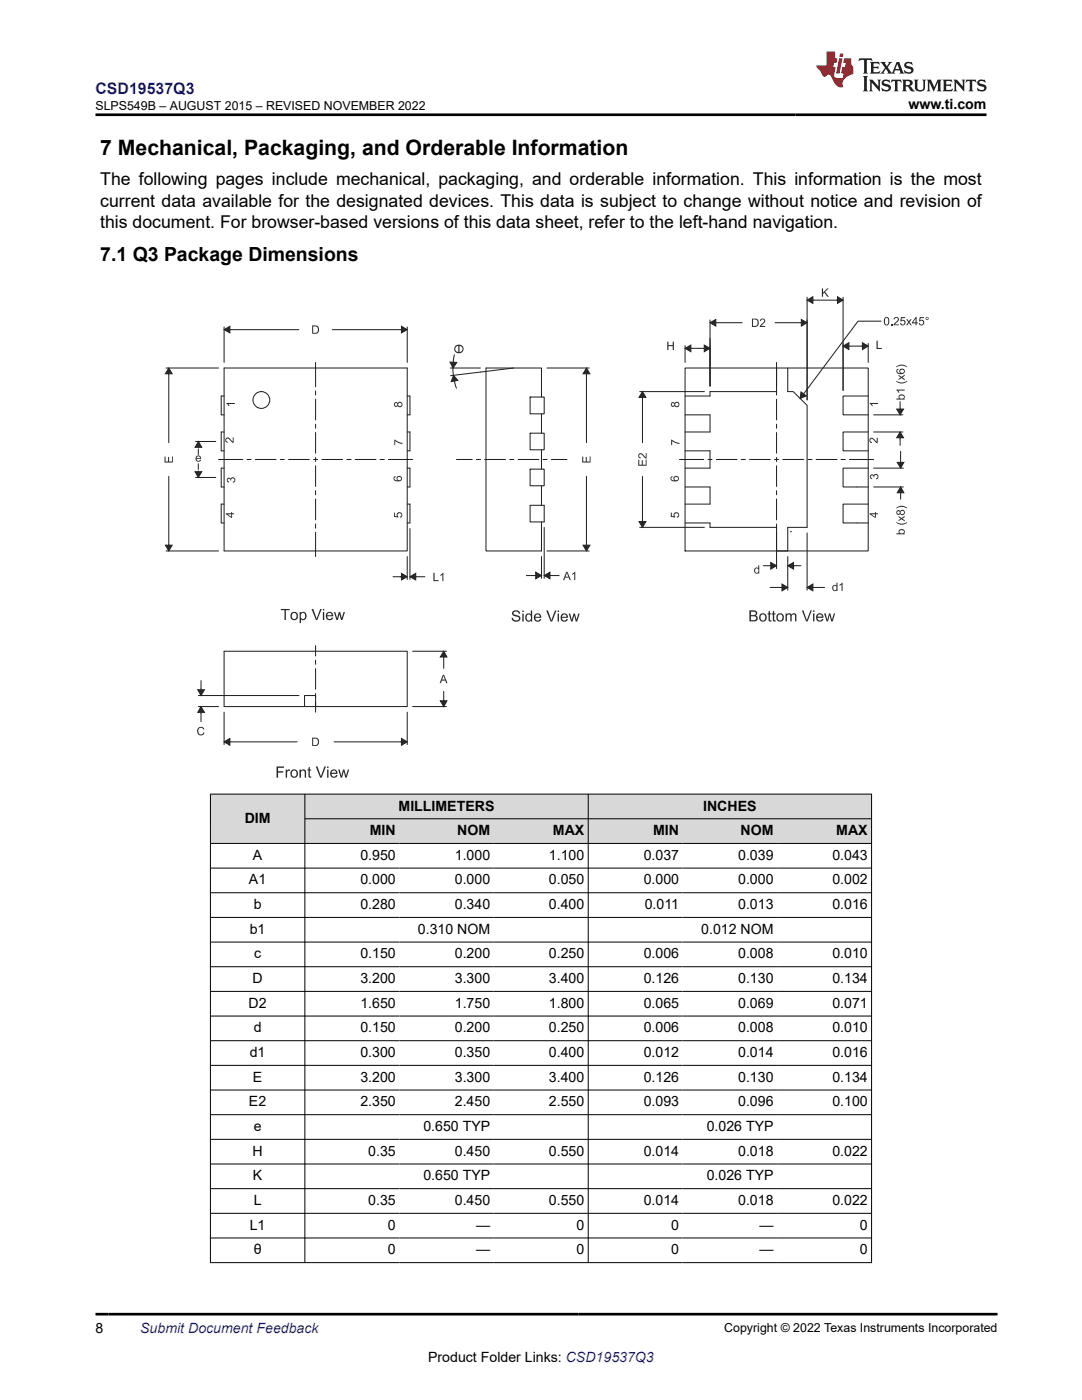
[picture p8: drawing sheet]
<svg xmlns="http://www.w3.org/2000/svg" width="216mm" height="279mm" viewBox="0 0 216 279" stroke-linecap="round" stroke-linejoin="round" font-family="sans-serif">
<g fill="none" stroke="#231f20" stroke-width=".2">
<path d="M105.8 79.2h2.8v3.4h-2.8zM108 79.2v-5.8h-11v36.6h11v-5.8M136.7 73.4h36.5v36.6h-36.5zM155 73.4v4.8h-13.3v.8h-5M157.2 73.4v4.8h1.1l2.7 2.7v24.3h-3.8v4.8h-2.2v-4.8h-13.3v-.8h-5M173.2 79h-5v3.8h5M105.8 93.6h2.8v3.3h-2.8zM105.8 86.5h2.8v3.3h-2.8zM108 82.6v3.9M108 89.8v3.8M108 96.9v3.9M136.7 97.2h5v3.4h-5"/>
<path d="M136.7 82.8h5v3.4h-5M136.7 90h5v3.4h-5M173.2 86.2h-5v3.8h5M173.2 93.4h-5v3.8h5M105.8 100.8h2.8v3.4h-2.8zM157.7 106.1h.1M173.2 100.6h-5v3.8h5"/>
</g>
<path d="M90.7 69.7a.9 .9 0 0 1 1.8 0 .9 .9 0 0 1-1.8 0zM91.1 69.1l-.2 .3-.1 .4 .2 .3 .5 .2v-1.3zM91.7 69l.1 1.3 .4-.3 .1-.5-.2-.3z" fill="#2b292a"/>
<g fill="none" stroke="#231f20" stroke-width=".2">
<path d="M44.1 79v3.8M44.7 73.4h36.6v36.6h-36.6zM81.8 79v3.8M102.5 73.4l-6.6 .9M44.1 86.2v3.8M44.1 93.4v3.8M81.8 86.2v3.8M81.8 93.4v3.8M44.1 100.6v3.8M81.8 100.6v3.8"/>
<circle cx="52.2" cy="79.8" r="1.68"/>
</g>
<g fill="#2b292a">
<path d="M173.5 80.4h1.7v.2h-1.3l.3 .4h-.2z"/>
<path d="M173.5 102.4h1.1v-.2h.2v.2h.4v.2h-.4v.8h-.2l-1.1-.8zM173.8 102.6l.8 .5v-.5z"/>
</g>
<g fill="none" stroke="#231f20" stroke-width=".2">
<path d="M44.1 79h.6M81.3 79h.5M44.1 86.2h.6M44.1 90h.6M44.1 93.4h.6M44.1 97.2h.6M44.1 82.8h.6M81.3 86.2h.5M81.3 90h.5M81.3 93.4h.5M81.3 97.2h.5M81.3 82.8h.5"/>
<path d="M44.1 100.6h.6M44.1 104.4h.6M81.3 100.6h.5M81.3 104.4h.5"/>
</g>
<g fill="#2b292a">
<path d="M45.2 80.4h1.7v.2h-1.3l.2 .4h-.2z"/>
<path d="M45.1 102.4h1v-.2h.2v.2h.4v.2h-.4v.8h-.2l-1-.8zM45.4 102.6l.7 .5v-.5z"/>
</g>
<path d="M39 88.1h4.1M39 95.3h4.1M39.6 89.7v1M39.6 92.5v1.2M44.7 130h36.6v11h-36.6zM60.8 141v-2.2h2.2v2.2" fill="none" stroke="#231f20" stroke-width=".2"/>
<path d="M39.1 91.1l.6-.2 .3 .2 .1 .5h-.9l.3 .4 .6-.2-.1 .2-.6 .1-.2-.1-.2-.3zM39.3 91.2l-.1 .2h.7l-.2-.3z" fill="#2b292a"/>
<g fill="none" stroke="#231f20" stroke-width=".2">
<path d="M63 72.3v4.9M63 78v.8M63 79.7v4.1M155 72.3v4.9M155 78v.8M155 79.7v4.1M43.6 91.7h4.8M49.3 91.7h.8M50.9 91.7h4.2M55.9 91.7h.8M57.6 91.7h4.1M62.6 91.7h.8"/>
<path d="M63 84.7v.8M63 86.3v4.1M63 91.3v.8M63 93v4.1M63 97.9v.8M63 99.6v4.2M64.2 91.7h4.2M69.2 91.7h.8M70.9 91.7h4.1M75.8 91.7h.9M77.5 91.7h4.8M91.1 91.7h3.1"/>
<path d="M95 91.7h.9M96.7 91.7h4.2M101.7 91.7h.8M103.4 91.7h4.1M108.4 91.7h.8M110 91.7h3.1M135.6 91.7h4.8M141.3 91.7h.8M142.9 91.7h4.2M147.9 91.7h.8M149.6 91.7h4.1M154.5 91.7h.9"/>
<path d="M155 84.7v.8M155 86.3v4.1M155 91.3v.8M155 93v4.1M155 97.9v.8M155 99.6v4.2M156.2 91.7h4.2M161.2 91.7h.8M162.8 91.7h4.2M167.8 91.7h.9M169.5 91.7h4.8M63 104.6v.8"/>
<path d="M63 106.2v4.9M105 114.9h1.7M108 111.1v4.3M108.6 105.2v10.2M109.9 114.9h1.7M155 104.6v.8M155 106.2v4.9"/>
</g>
<g fill="#2b292a">
<path d="M114.2 114.5l.6-.4v1.7h-.2v-1.3l-.4 .2z"/>
<path d="M113 114.1h.2l.7 1.7h-.2l-.2-.5h-.7l-.2 .5h-.3zM113.1 114.3l-.2 .8h.5z"/>
</g>
<path d="M78.4 115.1h1.7M81.3 111.1v4.5M81.8 105.5v10.1M83.1 115.1h1.7" fill="none" stroke="#231f20" stroke-width=".2"/>
<g fill="#2b292a">
<path d="M86.5 114.3h.2v1.5h.8v.2h-1z"/>
<path d="M87.9 114.7l.6-.4v1.7h-.2v-1.3l-.4 .2z"/>
</g>
<path d="M39.6 138.8h20.1M40.1 135.8v1.7M39.6 141h4M40.1 142.4v1.6" fill="none" stroke="#231f20" stroke-width=".2"/>
<path d="M39.6 145.2l.6-.2 .5 .3 .1 .2-.2 .1-.3-.3-.3-.1-.4 .5v.6l.3 .3 .4-.1 .3-.3h.2l-.3 .5-.6 .1-.4-.3-.2-.8z" fill="#2b292a"/>
<path d="M44.7 142.1v6.5M46 148.1h13.3M66.7 148.1h13.2M81.3 142.1v6.5" fill="none" stroke="#231f20" stroke-width=".2"/>
<path d="M62.3 147.2h.9l.3 .3 .1 .8-.2 .5-1.1 .1zM62.5 147.4v1.3l.7-.1 .2-.4-.1-.6-.3-.2z" fill="#2b292a"/>
<path d="M63 128.9v2M63 131.8v.8M63 133.4v4.2M63 138.4v.8M82.3 130h6.8M88.5 131.3v2.1M88.5 138v1.7M63 140.1v2M82.3 141h6.8" fill="none" stroke="#231f20" stroke-width=".2"/>
<g fill="#2b292a">
<path d="M45.4 95.5l.4-.2 .2 .3 .3-.3h.4l.3 .4-.1 .3-.4 .3-.1-.2 .4-.2-.1-.4h-.4l-.2 .4h-.1l-.2-.3-.2-.1-.2 .4 .3 .2v.2h-.2l-.2-.4z"/>
<path d="M45.2 87.3l.5 .1 .7 .7v-.8h.2v1.1l-.3-.1-.8-.8h-.2l-.2 .2 .1 .3 .3 .1-.1 .3-.3-.2-.1-.5z"/>
<path d="M78.6 102.3h.2v.7h.5l-.2-.2 .1-.3 .3-.3 .4 .1 .3 .3v.4l-.4 .3 .3-.6-.1-.2-.4-.1-.3 .3 .2 .6-.9-.2z"/>
<path d="M78.7 87.7l.9 .5 .7 .2v.2l-.8-.2-.6-.4v.8h-.2z"/>
<path d="M88.4 134.7h.2l.7 1.6h-.3l-.2-.5h-.6l-.2 .5h-.3zM88.5 134.8l-.3 .8h.6z"/>
<path d="M78.7 95.1l.2-.1 .1 .2-.3 .2v.2l.3 .2 .3 .1-.1-.2-.1-.4 .4-.3 .5 .1 .2 .3v.3l-.5 .4-.8-.1-.4-.4zM79.3 95.5a.36 .36 0 0 0 .7 0 .36 .36 0 0 0-.7 0z"/>
<path d="M78.7 80.4l.2-.1h.3a.18 .18 0 0 0 .2 .1 .18 .18 0 0 0 .2-.2l.5 .1 .2 .3v.4l-.3 .2h-.4a.17 .17 0 0 0-.2-.2 .17 .17 0 0 0-.2 .2h-.3l-.2-.2zM78.8 80.7a.26 .26 0 0 0 .5 0 .26 .26 0 0 0-.5 0zM79.5 80.7a.34 .34 0 0 0 .6 0 .34 .34 0 0 0-.6 0z"/>
</g>
<path d="M141.7 67.5v9.5" fill="none" stroke="#231f20" stroke-width=".2"/>
<g fill="#2b292a">
<path d="M102.4 121.9l.8-.1 .5 .3 .1 .4h-.3l-.2-.4-.2-.1-.4 .1-.2 .2 .1 .4 .9 .2 .3 .2v.5l-.4 .4h-.9l-.4-.4v-.3h.3l.2 .4 .6 .1 .4-.3-.2-.3-1.1-.5-.1-.4z"/>
<path d="M109 121.8h.3l.7 2 .7-2h.3l-.8 2.2h-.3z"/>
<path d="M113.5 122.5h.3l.3 1.2 .3-1.2h.3l.4 1.2 .3-1.2h.3l-.5 1.5h-.3l-.3-1.2-.4 1.2h-.2z"/>
<path d="M56 121.5h1.8v.3h-.8v1.9h-.2v-1.9h-.8z"/>
<path d="M62.2 121.5h.3l.7 2 .7-2h.3l-.9 2.2h-.3z"/>
<path d="M66.6 122.1h.3l.4 1.3 .3-1.3h.3l.3 1.3 .4-1.3h.2l-.5 1.6h-.2l-.4-1.2-.3 1.2h-.3z"/>
<path d="M55.2 153h1.5v.2h-1.2v.7h1v.3h-1v1h-.3z"/>
<path d="M57 153.6h.2v.2l.4-.3 .3 .1-.1 .3-.3-.1-.2 .2v1.2h-.3z"/>
<path d="M59.8 153.6h.2v.2l.4-.3 .6 .2 .1 1.5h-.3v-1.2l-.3-.2-.4 .1v1.3h-.3z"/>
<path d="M61.5 153.2l.3-.2v.6h.3v.2h-.3v1.1h.3v.3h-.3l-.3-.2v-1.2h-.2v-.2h.2z"/>
<path d="M63 153h.3l.7 1.9 .7-1.9h.3l-.8 2.2h-.3z"/>
<path d="M67.5 153.6h.3l.3 1.3 .4-1.3h.2l.4 1.2 .3-1.2h.3l-.5 1.6h-.3l-.3-1.3-.3 1.3h-.3z"/>
<path d="M104.2 121.8h.3v.3h-.3zM104.2 122.5h.3v1.5h-.3z"/>
<path d="M105 122.6l.7-.2 .2 .2v-.8h.3v2.2h-.3v-.2l-.3 .3-.6-.2-.2-.5zM105.3 122.7l-.2 .5v.4l.3 .2h.3l.2-.2v-.7l-.2-.2z"/>
<path d="M106.8 122.6l.7-.2 .4 .4 .1 .5h-1.2l.1 .3 .2 .2h.4l.2-.3 .3 .1-.3 .4-.6 .1-.5-.4-.1-.6zM107 122.7l-.2 .4h.9l-.2-.4z"/>
<path d="M111.3 121.8h.2v.3h-.2zM111.3 122.5h.2v1.5h-.2z"/>
<path d="M112 122.6l.4-.2h.4l.4 .3 .1 .6h-1.2l.1 .3 .2 .2h.5l.2-.3 .2 .1-.2 .4-.7 .1-.4-.3-.1-.8zM112.3 122.8l-.2 .3h1l-.3-.4z"/>
<path d="M58.2 122.3l.7-.2 .4 .3 .1 .8-.2 .4-.7 .2-.4-.3-.1-.8zM58.4 122.4l-.1 .2v.6l.2 .3h.4l.3-.4-.1-.5-.3-.3z"/>
<path d="M59.8 122.1h.2v.2l.3-.2h.4l.3 .3 .2 .4-.3 .8-.6 .2-.2-.2v.7h-.3zM60.3 122.3l-.2 .3-.1 .6 .2 .3h.4l.3-.3v-.5l-.3-.4z"/>
<path d="M64.4 121.5h.3v.3h-.3zM64.4 122.1h.3v1.6h-.3z"/>
<path d="M65.3 122.2l.7-.1 .4 .4 .1 .5h-1.2l.1 .3 .2 .2h.4l.2-.3 .3 .1-.3 .4-.6 .1-.5-.3-.1-.6zM65.5 122.3l-.2 .5h.9l-.2-.4z"/>
<path d="M58.2 153.7l.4-.2 .6 .2 .2 .5v.6l-.2 .2-.6 .2-.5-.2-.1-.9zM58.3 153.9l-.1 .3 .1 .6 .3 .2h.3l.3-.5-.1-.6-.3-.1z"/>
<path d="M65.3 153h.2v.3h-.2zM65.3 153.6h.2v1.6h-.2z"/>
<path d="M66.1 153.8l.4-.3 .7 .3 .1 .7h-1.1l.1 .3 .2 .2 .4-.1 .2-.2h.2l-.2 .4-.6 .1-.4-.2-.2-.3v-.6zM66.3 153.9l-.1 .3h.9l-.3-.4z"/>
</g>
<path d="M141.7 63.9v13.1M143 64.4h5.1M154.6 64.4h5.1M161 63.9v15.9" fill="none" stroke="#231f20" stroke-width=".2"/>
<path d="M141.7 64.4l1.1-.6v1.3z" fill="#2b292a"/>
<path d="M141.7 64.4l1.1-.6v1.3zM142.8 64.4h.2" fill="none" stroke="#231f20" stroke-width=".2"/>
<path d="M159.9 63.8l1.1 .6-1.1 .7z" fill="#2b292a"/>
<path d="M159.7 64.4h.2M159.9 63.8l1.1 .6-1.1 .7z" fill="none" stroke="#231f20" stroke-width=".2"/>
<g fill="#2b292a">
<path d="M151.8 63.7l.4-.1 .4 .2v.5l-.7 .7h.8v.2h-1.1l.1-.3 .8-.8-.1-.2-.2-.2-.3 .1-.1 .3h-.2z"/>
<path d="M150 63.6h.9l.4 .2 .1 .8-.3 .5-1.1 .1zM150.2 63.8v1.2h.8l.2-.3-.1-.7-.2-.2z"/>
</g>
<path d="M136.7 69v3.3M138 69.5h2.4M141.7 69v8" fill="none" stroke="#231f20" stroke-width=".2"/>
<g fill="#2b292a">
<path d="M133.1 68.2h.3v.7h.8v-.7h.3v1.7h-.3v-.8h-.8v.8h-.3z"/>
<path d="M136.7 69.5l1.1-.6v1.3z"/>
</g>
<path d="M136.7 69.5l1.1-.6v1.3zM137.8 69.5h.2" fill="none" stroke="#231f20" stroke-width=".2"/>
<path d="M140.5 68.9l1.2 .6-1.2 .7z" fill="#2b292a"/>
<path d="M140.4 69.5h.1M140.5 68.9l1.2 .6-1.2 .7zM168.2 68.5v9.4M169.6 69.1h2.3M173.2 68.5v3.8" fill="none" stroke="#231f20" stroke-width=".2"/>
<g fill="#2b292a">
<path d="M174.9 68h.2v1.4h.8v.3h-1z"/>
<path d="M168.2 69.1l1.2-.7v1.4z"/>
</g>
<path d="M168.2 69.1l1.2-.7v1.4zM169.4 69.1h.2" fill="none" stroke="#231f20" stroke-width=".2"/>
<path d="M172.1 68.4l1.1 .7-1.1 .7z" fill="#2b292a"/>
<path d="M171.9 69.1h.2M172.1 68.4l1.1 .7-1.1 .7zM174.3 97.2h6M174.3 93.4h6" fill="none" stroke="#231f20" stroke-width=".2"/>
<g fill="#2b292a">
<path d="M178.8 104.2l.8 .3 .9-.1 .5-.2v.1l-.5 .3-.9 .1-.6-.2z"/>
<path d="M179.3 103l.6 .4 .6-.5v.3l-.5 .3 .5 .3v.3l-.6-.5-.6 .4v-.2l.4-.3-.4-.3z"/>
<path d="M178.9 101.3l.4-.3 .8-.1 .8 .3 .1 .3-.9-.4-.7 .1-.6 .3z"/>
<path d="M179 92.3h1.4l-.7 1.1z"/>
<path d="M179.4 105.8l.4-.2 .5 .1 .3 .3-.2 .4h.1v.2h-1.6v-.2h.5l-.1-.1zM179.5 105.9v.4l.1 .1 .3 .1 .5-.2v-.2l-.3-.3z"/>
<path d="M179 101.9l.4-.1 .2 .3 .2-.3h.5l.2 .3v.4l-.4 .3-.4-.1-.1-.2-.2 .2h-.3l-.2-.2zM179 102.3a.26 .26 0 0 0 .5 0 .26 .26 0 0 0-.5 0zM179.7 102.3a.35 .35 0 0 0 .7 0 .35 .35 0 0 0-.7 0z"/>
</g>
<path d="M179 92.3h1.4l-.7 1.1zM179.7 92.1v.2" fill="none" stroke="#231f20" stroke-width=".2"/>
<path d="M179.7 97.2l.7 1.1h-1.4z" fill="#2b292a"/>
<path d="M127.7 78.2h12.9M128.2 79.5v8.8M128.2 95.1v8.8M179.7 97.2l.7 1.1h-1.4zM179.7 98.3v.2M127.7 105.2h12.9" fill="none" stroke="#231f20" stroke-width=".2"/>
<path d="M128.2 78.2l.7 1.1h-1.4z" fill="#2b292a"/>
<path d="M128.2 78.2l.7 1.1h-1.4zM128.2 79.3v.2" fill="none" stroke="#231f20" stroke-width=".2"/>
<path d="M127.5 104.1h1.4l-.7 1.1z" fill="#2b292a"/>
<path d="M127.5 104.1h1.4l-.7 1.1zM128.2 103.9v.2" fill="none" stroke="#231f20" stroke-width=".2"/>
<g fill="#2b292a">
<path d="M127.4 91.8h.2v.9h.5v-.9h.2v.9h.5v-1h.2v1.3h-1.6z"/>
<path d="M127.5 90.5l.2-.1 .5 .1 .6 .8v-.9h.2v1.1l-.3-.1-.8-.7h-.2l-.2 .2 .1 .3 .3 .1-.1 .2-.2-.1-.2-.3z"/>
</g>
<path d="M152.3 112.9h1.3M155 111.1v2.4M158.5 112.9h1.3" fill="none" stroke="#231f20" stroke-width=".2"/>
<g fill="#2b292a">
<path d="M153.8 112.3l1.2 .6-1.2 .7z"/>
<path d="M150.6 113.4l.3-.2 .4 .2v-.6h.2v1.7h-.2v-.2l-.1 .2h-.4l-.3-.2zM150.8 113.5l-.1 .7 .4 .1 .2-.2v-.5l-.2-.2z"/>
</g>
<path d="M153.6 112.9h.2M153.8 112.3l1.2 .6-1.2 .7z" fill="none" stroke="#231f20" stroke-width=".2"/>
<path d="M157.2 112.9l1.1-.6v1.3z" fill="#2b292a"/>
<path d="M161 59.3v20.5M162.4 59.9h4.5M168.2 59.3v18.6M157.2 112.9l1.1-.6v1.3zM158.3 112.9h.2" fill="none" stroke="#231f20" stroke-width=".2"/>
<g fill="#2b292a">
<path d="M164 57.6h.2v.8l.8-.8h.3l-.7 .6 .8 1h-.3l-.6-.8-.3 .2v.6h-.2z"/>
<path d="M161 59.9l1.2-.7v1.3z"/>
</g>
<path d="M161 59.9l1.2-.7v1.3zM162.2 59.9h.2" fill="none" stroke="#231f20" stroke-width=".2"/>
<path d="M167.1 59.2l1.1 .7-1.1 .6z" fill="#2b292a"/>
<path d="M166.9 59.9h.2M167.1 59.2l1.1 .7-1.1 .6zM44.7 65.2v7.1M46 65.8h13.6M66.3 65.8h13.6M81.3 65.2v7.1" fill="none" stroke="#231f20" stroke-width=".2"/>
<path d="M44.7 65.8l1.2-.7v1.3z" fill="#2b292a"/>
<path d="M44.7 65.8l1.2-.7v1.3zM45.9 65.8h.1" fill="none" stroke="#231f20" stroke-width=".2"/>
<path d="M80.1 65.1l1.2 .7-1.2 .6z" fill="#2b292a"/>
<path d="M79.9 65.8h.2M80.1 65.1l1.2 .7-1.2 .6z" fill="none" stroke="#231f20" stroke-width=".2"/>
<path d="M62.3 64.9h.7l.5 .2 .1 1-.2 .4-1.1 .1zM62.5 65.1v1.3l.7-.1 .2-.4-.1-.5-.3-.3z" fill="#2b292a"/>
<path d="M33.1 73.4h10.5M33.7 74.8v13.5M33.7 95.1v13.5M33.1 110h10.5" fill="none" stroke="#231f20" stroke-width=".2"/>
<path d="M33.7 73.4l.7 1.2h-1.4z" fill="#2b292a"/>
<path d="M33.7 73.4l.7 1.2h-1.4zM33.7 74.6v.2" fill="none" stroke="#231f20" stroke-width=".2"/>
<path d="M33 108.8h1.4l-.7 1.2z" fill="#2b292a"/>
<path d="M33 108.8h1.4l-.7 1.2zM33.7 108.6v.2" fill="none" stroke="#231f20" stroke-width=".2"/>
<g fill="#2b292a">
<path d="M32.8 91.1h.2v1h.5v-.9h.2v.9h.6v-1h.2v1.2h-1.7z"/>
<path d="M39.6 88.1l.6 1.2h-1.3z"/>
</g>
<path d="M39.6 88.1l.6 1.2h-1.3zM39.6 89.3v.1" fill="none" stroke="#231f20" stroke-width=".2"/>
<path d="M38.9 94.1h1.3l-.6 1.2z" fill="#2b292a"/>
<path d="M38.9 94.1h1.3l-.6 1.2zM39.6 94v.1" fill="none" stroke="#231f20" stroke-width=".2"/>
<path d="M80.1 114.4l1.2 .7-1.2 .6z" fill="#2b292a"/>
<path d="M79.9 115.1h.2M80.1 114.4l1.2 .7-1.2 .6z" fill="none" stroke="#231f20" stroke-width=".2"/>
<path d="M81.8 115.1l1.2-.7v1.3z" fill="#2b292a"/>
<path d="M109.1 73.4h8.5M117 74.8v13.5M117 95.1v13.5M81.8 115.1l1.2-.7v1.3zM83 115.1h.1M109.1 110h8.5" fill="none" stroke="#231f20" stroke-width=".2"/>
<path d="M117 73.4l.7 1.2h-1.4z" fill="#2b292a"/>
<path d="M117 73.4l.7 1.2h-1.4zM117 74.6v.2" fill="none" stroke="#231f20" stroke-width=".2"/>
<path d="M116.3 108.8h1.4l-.7 1.2z" fill="#2b292a"/>
<path d="M116.3 108.8h1.4l-.7 1.2zM117 108.6v.2" fill="none" stroke="#231f20" stroke-width=".2"/>
<path d="M116.2 91.1h.2v1h.5v-.9h.2v.9h.6v-1h.1v1.2h-1.6z" fill="#2b292a"/>
<path d="M89.9 73.4h6M90.4 73.4l.1 1.5M90.7 70.8l-.3 1.3M90.7 76.2l.4 1.3M95.9 74.3l-6 .7" fill="none" stroke="#231f20" stroke-width=".2"/>
<path d="M89.8 72.3h1.3l-.7 1.1z" fill="#2b292a"/>
<path d="M89.8 72.3h1.3l-.7 1.1zM90.5 72.1v.2" fill="none" stroke="#231f20" stroke-width=".2"/>
<path d="M90.5 74.9l.9 1-1.4 .3z" fill="#2b292a"/>
<path d="M90.5 74.9l.9 1-1.4 .3zM90.7 76v.2" fill="none" stroke="#231f20" stroke-width=".2"/>
<path d="M106.9 114.2l1.1 .7-1.1 .6z" fill="#2b292a"/>
<path d="M106.7 114.9h.2M106.9 114.2l1.1 .7-1.1 .6z" fill="none" stroke="#231f20" stroke-width=".2"/>
<path d="M108.6 114.9l1.1-.7v1.3z" fill="#2b292a"/>
<path d="M108.6 114.9l1.1-.7v1.3zM109.7 114.9h.2" fill="none" stroke="#231f20" stroke-width=".2"/>
<path d="M40.1 141l.7 1.2h-1.3z" fill="#2b292a"/>
<path d="M40.1 141l.7 1.2h-1.3zM40.1 142.2v.2" fill="none" stroke="#231f20" stroke-width=".2"/>
<path d="M39.5 137.7h1.3l-.7 1.1z" fill="#2b292a"/>
<path d="M39.5 137.7h1.3l-.7 1.1zM40.1 137.5v.2" fill="none" stroke="#231f20" stroke-width=".2"/>
<path d="M88.5 130l.7 1.1h-1.3z" fill="#2b292a"/>
<path d="M88.5 130l.7 1.1h-1.3zM88.5 131.1v.2" fill="none" stroke="#231f20" stroke-width=".2"/>
<path d="M87.9 139.9h1.3l-.7 1.1z" fill="#2b292a"/>
<path d="M87.9 139.9h1.3l-.7 1.1zM88.5 139.7v.2" fill="none" stroke="#231f20" stroke-width=".2"/>
<path d="M80.1 147.4l1.2 .7-1.2 .6z" fill="#2b292a"/>
<path d="M79.9 148.1h.2M80.1 147.4l1.2 .7-1.2 .6z" fill="none" stroke="#231f20" stroke-width=".2"/>
<path d="M44.7 148.1l1.2-.7v1.3z" fill="#2b292a"/>
<path d="M179.7 90.1v2M179.7 98.5v1.1M44.7 148.1l1.2-.7v1.3zM45.9 148.1h.1" fill="none" stroke="#231f20" stroke-width=".2"/>
<g fill="#2b292a">
<path d="M133.9 102.3h.2v.7h.4v-.5l.3-.3 .4 .1 .3 .3v.4l-.4 .3-.1-.2 .4-.3-.2-.3-.3-.1-.3 .4 .1 .5-.8-.2z"/>
<path d="M133.9 87.7l1.1 .6 .6 .1v.2l-.7-.1-.8-.5v.8h-.2z"/>
<path d="M173.7 94.8l.4-.2 .3 .3 .2-.3h.4l.2 .2 .1 .5-.5 .4v-.2l.3-.2-.1-.5h-.4l-.1 .5-.5-.5-.3 .3 .1 .2 .3 .1-.2 .2-.3-.4z"/>
<path d="M173.6 87.5l.2-.1 .5 .1 .6 .7v-.8h.2v1.1l-1.1-.9-.4 .2 .1 .3 .3 .1v.2h-.3l-.2-.4z"/>
<path d="M133.9 95.1l.3-.1v.2l-.2 .2 .2 .4 .4 .1-.2-.5 .4-.4 .6 .2v.5l-.4 .4-.8-.1-.4-.4zM134.6 95.5a.35 .35 0 0 0 .7 0 .35 .35 0 0 0-.7 0z"/>
<path d="M134.1 80.3h.3l.2 .2 .2-.2 .4-.1 .3 .3v.4l-.3 .4-.4-.1-.2-.2-.1 .2h-.3l-.3-.4zM134 80.7a.3 .3 0 0 0 .6 0 .3 .3 0 0 0-.6 0zM134.7 80.7a.35 .35 0 0 0 .7 0 .35 .35 0 0 0-.7 0z"/>
</g>
<path d="M157.2 111.1v6.7M161 106.4v11.4" fill="none" stroke="#231f20" stroke-width=".2"/>
<g fill="#2b292a">
<path d="M167.5 116.7l.6-.4v1.6h-.2v-1.2l-.3 .2z"/>
<path d="M161 117.2l1.2-.6v1.3z"/>
<path d="M166.2 116.9l.5-.2 .2 .2v-.6h.2v1.6h-.2v-.1l-.4 .2-.3-.2-.1-.3zM166.4 116.9l-.1 .3v.4l.4 .2 .2-.2v-.4l-.2-.3z"/>
</g>
<path d="M161 117.2l1.2-.6v1.3zM162.2 117.2h.2" fill="none" stroke="#231f20" stroke-width=".2"/>
<path d="M156 116.6l1.2 .6-1.2 .7z" fill="#2b292a"/>
<path d="M155.8 117.2h.2M156 116.6l1.2 .6-1.2 .7z" fill="none" stroke="#231f20" stroke-width=".2"/>
<path d="M159.8 78.2l1.1 .8-1.2 .5z" fill="#2b292a"/>
<path d="M159.8 78.2l1.1 .8-1.2 .5zM175.8 64.1h-4.6l-10.9 14.5" fill="none" stroke="#231f20" stroke-width=".2"/>
<g fill="#2b292a">
<path d="M177.8 64.7h.2v.2h-.2z"/>
<path d="M178.5 63.4l.5-.1 .3 .2v.6l-.7 .6h.8v.2h-1.1l.2-.4 .7-.7-.3-.4-.2 .1-.2 .3-.2-.1z"/>
<path d="M179.8 63.3h.8v.2h-.7v.4l.4-.1 .3 .3 .1 .4-.3 .4h-.6l-.2-.3v-.1h.2l.1 .2 .4 .1 .2-.4-.1-.3-.2-.1-.6 .1z"/>
<path d="M180.8 63.7h.3l.2 .4 .3-.4h.3l-.4 .6 .4 .6h-.2l-.3-.5-.3 .5h-.3l.4-.6z"/>
<path d="M183.5 63.3h.8v.2h-.6l-.1 .4 .4-.1 .4 .4v.4l-.4 .3h-.5l-.2-.3 .2-.1 .2 .3h.3l.2-.3-.2-.5-.6 .1z"/>
<path d="M176.6 63.4l.5-.1 .3 .5v.8l-.3 .3h-.4l-.3-.4v-.8zM176.8 63.5l-.2 .2v.8l.2 .3h.2l.2-.4v-.6l-.2-.3z"/>
<path d="M182.7 63.3h.2v1h.2v.2h-.2v.4h-.2v-.4h-.7v-.2zM182.7 63.6l-.5 .7h.5z"/>
<path d="M184.7 63.6a.33 .33 0 0 1 .6 0 .33 .33 0 0 1-.6 0zM184.8 63.6a.2 .2 0 0 0 .4 0 .2 .2 0 0 0-.4 0z"/>
</g>
<path d="M153.7 117.2h2.1M162.4 117.2h2.1" fill="none" stroke="#231f20" stroke-width=".2"/>
<g fill="#2b292a">
<path d="M153.4 122l.2-.1v.5h.3v.2h-.3v1.1l.3 .1v.2h-.3l-.2-.1v-1.3h-.2v-.2h.2z"/>
<path d="M154.2 122l.3-.1v.5h.2v.2h-.2v1.1l.2 .1v.2h-.3l-.2-.2v-1.2h-.2v-.2h.2z"/>
<path d="M156.7 122.4h.3v.3l.4-.3 .4 .1 .1 .2 .4-.3h.4l.2 .4v1.2h-.3v-1.1l-.2-.3-.4 .2v1.2h-.3v-1.1l-.2-.3-.4 .2-.1 1.2h-.3z"/>
<path d="M160 121.8h.3l.7 2 .7-2h.3l-.9 2.2h-.3z"/>
<path d="M164.4 122.4h.3l.4 1.3 .3-1.3h.3l.3 1.3 .4-1.3h.2l-.4 1.6h-.3l-.3-1.2-.4 1.2h-.3z"/>
<path d="M149.5 121.8h1l.5 .3 .1 .4-.3 .4 .3 .2 .1 .3-.3 .5-1.4 .1zM149.8 122.1v.7l.8-.1 .2-.1-.1-.5zM149.8 123v.8l.8-.1a.39 .39 0 0 0 .3-.5 .39 .39 0 0 0-.6-.2z"/>
<path d="M151.8 122.5l.6-.1 .5 .3 .1 .7-.3 .5-.7 .1-.4-.3-.1-.8zM151.9 122.7l-.1 .3v.6l.3 .2h.3l.3-.3-.1-.6-.2-.3z"/>
<path d="M155.2 122.6l.6-.2 .5 .3 .1 .8-.2 .4-.6 .2-.5-.3-.2-.8zM155.3 122.8l-.1 .3 .1 .5 .3 .2h.3l.2-.4v-.5l-.3-.3z"/>
<path d="M162.2 121.8h.3v.3h-.3zM162.2 122.4h.3v1.6h-.3z"/>
<path d="M163.1 122.5l.6-.1 .5 .3 .1 .6h-1.2l.1 .4 .3 .1h.4l.1-.3h.3l-.2 .4-.7 .1-.5-.3-.1-.7zM163.3 122.7l-.2 .4h.9l-.2-.4z"/>
</g>
<path d="M174.3 86.2h5.8M174.3 82.8h5.8M179.6 80.2v1.3M179.6 87.6v1.3" fill="none" stroke="#231f20" stroke-width=".2"/>
<path d="M179.6 86.2l.7 1.2h-1.4z" fill="#2b292a"/>
<path d="M179.6 86.2l.7 1.2h-1.4zM179.6 87.4v.2" fill="none" stroke="#231f20" stroke-width=".2"/>
<path d="M178.9 81.6h1.4l-.7 1.2z" fill="#2b292a"/>
<path d="M178.9 81.6h1.4l-.7 1.2zM179.6 81.5v.1" fill="none" stroke="#231f20" stroke-width=".2"/>
<g fill="#2b292a">
<path d="M178.9 77.7h1.6v.2h-1.3l.3 .4-.2 .1z"/>
<path d="M178.8 76l.8 .3h.8l.6-.3v.2l-.8 .3h-.6l-.6-.2z"/>
<path d="M179.3 74.8l.6 .4 .6-.4v.2l-.5 .3 .5 .3v.3l-.6-.5-.6 .5v-.3l.4-.3-.4-.3z"/>
<path d="M178.9 73.1l.6-.3h.6l.8 .2 .1 .3-.9-.3h-.7l-.6 .3z"/>
<path d="M179.5 78.8l.3-.1 .5 .1 .3 .3-.2 .4 .1 .2h-1.6v-.2h.5l-.1-.4zM179.5 79v.4l.2 .1 .7-.1v-.2l-.3-.3z"/>
<path d="M179 73.7l.3-.1-.3 .6 .2 .2 .5 .1-.3-.3 .1-.4 .3-.2h.5l.2 .3v.4l-.4 .3h-.9l-.3-.4zM179.6 74.1a.36 .36 0 0 0 .7 0 .36 .36 0 0 0-.7 0z"/>
</g>
<g fill="#d8d8d8">
<path d="M42 158.5h131.9v4.9h-131.9z" fill-rule="evenodd"/>
<path d="M42 158.5h18.8v9.8h-18.8z" fill-rule="evenodd"/>
<path d="M60.9 158.5h56.4v4.8h-56.4z" fill-rule="evenodd"/>
<path d="M117.4 158.5h56.5v4.8h-56.5z" fill-rule="evenodd"/>
<path d="M60.9 163.5h18.8v4.8h-18.8z" fill-rule="evenodd"/>
<path d="M79.7 163.5h18.8v4.8h-18.8z" fill-rule="evenodd"/>
<path d="M98.5 163.5h18.8v4.8h-18.8z" fill-rule="evenodd"/>
<path d="M117.4 163.5h18.8v4.8h-18.8z" fill-rule="evenodd"/>
<path d="M136.2 163.5h18.9v4.8h-18.9z" fill-rule="evenodd"/>
<path d="M155.1 163.5h18.8v4.8h-18.8z" fill-rule="evenodd"/>
</g>
<g fill="none" stroke="#000" stroke-width=".2">
<path d="M41.9 158.5h132.1M42 158.4v93.6M60.8 158.4v93.6M117.4 158.4v93.6M173.9 158.4v93.6M41.9 168.3h132.1M41.9 173.2h132.1M41.9 178.2h132.1M60.8 163.4h113.2M41.9 183.1h132.1M41.9 188h132.1M41.9 192.9h132.1"/>
<path d="M41.9 197.9h132.1M41.9 202.8h132.1M41.9 207.7h132.1M41.9 212.6h132.1M41.9 217.5h132.1M41.9 222.5h132.1M41.9 227.4h132.1M41.9 232.3h132.1M41.9 237.2h132.1M41.9 242.1h132.1M41.9 247.1h132.1M41.9 252h132.1"/>
</g>
<path d="M171.5 11.6l-.2 .6 .5-.2h.6v.1v2.2l-.2 .4h1l-.2-.4v-2.2v-.1h.5l.6 .2-.2-.6zM173.6 12.4l.2 .3v1.6l-.2 .4h1.9l.1-.6a1.08 1.08 0 0 1-1.3 .2v-.7h.6l.4 .2v-.7l-.4 .2h-.6v-.5l.2-.2a1 1 0 0 1 1 .3l-.1-.5zM175.7 12.4l.9 1.1-1 1.2h.9l-.2-.2 .5-.8 .4 .8-.2 .2h1.6l-.2-.2 .2-.5h.9l.1 .5-.1 .2h.9l-.2-.4-.8-1.9h-.5l-.9 2.1-.9-1.1 .9-1h-.8l.2 .2-.4 .6-.4-.6 .2-.2zM179 12.8l.4 1h-.7zM180.7 12.5a.65 .65 0 0 0-.2 .7 .65 .65 0 0 0 .6 .5l.6 .1 .1 .3a.79 .79 0 0 1-.7 .4 .79 .79 0 0 1-.7-.5l.1 .7 .2-.1a.93 .93 0 0 0 1.1 0 .93 .93 0 0 0 .4-.9 1.46 1.46 0 0 0-1.2-.6l-.1-.3a1.09 1.09 0 0 1 1.2 .2l-.2-.6-.1 .1-.5-.2zM172.2 15.2l.2 .4v2.2l-.2 .4h1l-.2-.4v-2.2l.2-.4zM173.4 15.9l.2 .4v1.5l-.2 .4h.8l-.3-.4 .1-1.3 1.6 1.8v-2l.2-.4h-.7l.1 .2 .1 1.1-1.2-1.3zM176.2 16a.65 .65 0 0 0-.2 .8 .65 .65 0 0 0 .6 .4l.6 .2 .1 .2a.79 .79 0 0 1-.7 .4 .79 .79 0 0 1-.7-.5l.1 .7 .2-.1a.93 .93 0 0 0 1.1 .1 .93 .93 0 0 0 .4-1 1.46 1.46 0 0 0-1.2-.5l-.1-.4a1.09 1.09 0 0 1 1.2 .2l-.1-.6-.2 .1-.5-.1zM177.9 15.9l-.1 .6a.63 .63 0 0 1 .8-.3v1.6l-.3 .4h1l-.2-.4v-1.6a.66 .66 0 0 1 .8 .3l-.1-.6zM180 15.9l.2 .4v1.5l-.2 .4h1l-.2-.2-.1-.7h.5l.1 .2a.79 .79 0 0 0 1.2 .6l-1-.9a.61 .61 0 0 0 .6-.6 .61 .61 0 0 0-.5-.7zM180.8 16.2h.1a.47 .47 0 0 1 .5 .1 .47 .47 0 0 1 .1 .5l-.1 .1-.7 .1zM182.3 15.9l.2 .2a2.27 2.27 0 0 0 .4 2 1.04 1.04 0 0 0 1.7-.7v-1.3l.2-.2h-.8l.2 .4v1.1a.6 .6 0 0 1-.6 .6 .6 .6 0 0 1-.6-.6v-1.1l.3-.4zM184.9 15.9l.2 .4v1.5l-.2 .4h.8l-.3-.4v-1.4l.9 1.9 .9-1.9v1.4l-.3 .4h1l-.2-.4v-1.5l.2-.4h-.8l-.7 1.5-.6-1.5zM188.1 15.9l.2 .4v1.5l-.2 .4h1.9l.1-.6a1.09 1.09 0 0 1-1.3 .2v-.7h.6l.4 .2v-.6l-.4 .2h-.6v-.6l.2-.1a1.01 1.01 0 0 1 1 .3l-.1-.6zM190.2 15.9l.3 .4v1.5l-.3 .4h.8l-.2-.4v-1.3l1.6 1.8v-2l.2-.4h-.7l.2 .2v1.1l-1.2-1.3zM192.8 15.9l-.1 .6a.63 .63 0 0 1 .8-.3v1.6l-.3 .4h1l-.2-.4v-1.6a.66 .66 0 0 1 .8 .3l-.1-.6zM195.2 16a.65 .65 0 0 0-.2 .8 .65 .65 0 0 0 .6 .4l.6 .2 .2 .2a.79 .79 0 0 1-.7 .4 .79 .79 0 0 1-.7-.5l.1 .7 .2-.1a.93 .93 0 0 0 1 .1 .93 .93 0 0 0 .5-1 1.46 1.46 0 0 0-1.3-.5v-.4a1.09 1.09 0 0 1 1.2 .2l-.2-.6-.2 .1-.5-.1z" fill="#231f20"/>
<path d="M164.9 10.3v2.7h-2l.1 .4 .8 1a.95 .95 0 0 0 1 .9 .59 .59 0 0 1 .5-.4 .59 .59 0 0 1 .5 .3l.4 .8a1.59 1.59 0 0 0 2.1 1.4 1.61 1.61 0 0 1 1-2.3l1-.3-.1-1.5a1.59 1.59 0 0 1-.3-1.7h-1.5l-.2 .9h.6l-.2 .9h-.5l-.2 .9v.3l.4 .1-.1 .9h-.7a.73 .73 0 0 1-1-.7l.3-1.5h-.5l.1-.9h.5l.2-.9h-.5v-1.3zM167.4 11.6l-.6 3.1h.7l.6-3.1zM167.6 10.7l-.1 .6h.7l.1-.6z" fill="#ed1c24"/>
<path d="M19.1 22.9h177.8M19.1 262.3h179.9" fill="none" stroke="#000" stroke-width=".53"/>
<text font-size="4.2" x="20" y="30.9">7 Mechanical, Packaging, and Orderable Information</text>
<text font-size="3.9" x="20" y="52.1">7.1 Q3 Package Dimensions</text>
<g font-size="3.5">
<text x="20" y="41.2">current data available for the designated devices. This data is subject to change without notice and revision of</text>
<text x="20" y="37">The following pages include mechanical, packaging, and orderable information. This information is the most</text>
<text x="20" y="45.5">this document. For browser-based versions of this data sheet, refer to the left-hand navigation.</text>
</g>
<text font-size="3.2" fill="#00f" x="19.1" y="18.7">CSD19537Q3</text>
<g font-size="2.8">
<text x="181.3" y="21.8">www.ti.com</text>
<text x="79.5" y="161.8">MILLIMETERS</text>
<text x="140.3" y="161.8">INCHES</text>
<text x="48.8" y="164.2">DIM</text>
<text x="73.8" y="166.7">MIN</text>
<text x="91.2" y="166.7">NOM</text>
<text x="110.3" y="166.7">MAX</text>
<text x="130.3" y="166.7">MIN</text>
<text x="147.8" y="166.7">NOM</text>
<text x="166.9" y="166.7">MAX</text>
<text x="50.5" y="171.6">A</text>
<text x="71.9" y="171.6">0.950</text>
<text x="90.8" y="171.6">1.000</text>
<text x="109.5" y="171.6">1.100</text>
<text x="128.5" y="171.6">0.037</text>
<text x="147.3" y="171.6">0.039</text>
<text x="166.1" y="171.6">0.043</text>
<text x="49.7" y="176.5">A1</text>
<text x="71.9" y="176.5">0.000</text>
<text x="90.8" y="176.5">0.000</text>
<text x="109.5" y="176.5">0.050</text>
<text x="128.5" y="176.5">0.000</text>
<text x="147.3" y="176.5">0.000</text>
<text x="166.1" y="176.5">0.002</text>
<text x="50.6" y="181.4">b</text>
<text x="71.9" y="181.4">0.280</text>
<text x="90.8" y="181.4">0.340</text>
<text x="109.5" y="181.4">0.400</text>
<text x="128.7" y="181.4">0.011</text>
<text x="147.3" y="181.4">0.013</text>
<text x="166.1" y="181.4">0.016</text>
<text x="49.8" y="186.4">b1</text>
<text x="50.7" y="191.3">c</text>
<text x="71.9" y="191.3">0.150</text>
<text x="83.4" y="186.4">0.310 NOM</text>
<text x="90.8" y="191.3">0.200</text>
<text x="109.5" y="191.3">0.250</text>
<text x="128.5" y="191.3">0.006</text>
<text x="139.9" y="186.4">0.012 NOM</text>
<text x="147.3" y="191.3">0.008</text>
<text x="166.1" y="191.3">0.010</text>
<text x="50.4" y="196.2">D</text>
<text x="71.9" y="196.2">3.200</text>
<text x="90.8" y="196.2">3.300</text>
<text x="109.5" y="196.2">3.400</text>
<text x="128.5" y="196.2">0.126</text>
<text x="147.3" y="196.2">0.130</text>
<text x="166.1" y="196.2">0.134</text>
<text x="49.6" y="201.1">D2</text>
<text x="71.9" y="201.1">1.650</text>
<text x="90.8" y="201.1">1.750</text>
<text x="109.5" y="201.1">1.800</text>
<text x="128.5" y="201.1">0.065</text>
<text x="147.3" y="201.1">0.069</text>
<text x="166.1" y="201.1">0.071</text>
<text x="50.6" y="206">d</text>
<text x="71.9" y="206">0.150</text>
<text x="90.8" y="206">0.200</text>
<text x="109.5" y="206">0.250</text>
<text x="128.5" y="206">0.006</text>
<text x="147.3" y="206">0.008</text>
<text x="166.1" y="206">0.010</text>
<text x="49.8" y="211">d1</text>
<text x="50.5" y="215.9">E</text>
<text x="71.9" y="211">0.300</text>
<text x="71.9" y="215.9">3.200</text>
<text x="90.8" y="211">0.350</text>
<text x="90.8" y="215.9">3.300</text>
<text x="109.5" y="211">0.400</text>
<text x="109.5" y="215.9">3.400</text>
<text x="128.5" y="211">0.012</text>
<text x="128.5" y="215.9">0.126</text>
<text x="147.3" y="211">0.014</text>
<text x="147.3" y="215.9">0.130</text>
<text x="166.1" y="211">0.016</text>
<text x="166.1" y="215.9">0.134</text>
<text x="49.7" y="220.8">E2</text>
<text x="71.9" y="220.8">2.350</text>
<text x="90.8" y="220.8">2.450</text>
<text x="109.5" y="220.8">2.550</text>
<text x="128.5" y="220.8">0.093</text>
<text x="147.3" y="220.8">0.096</text>
<text x="166.1" y="220.8">0.100</text>
<text x="50.6" y="225.7">e</text>
<text x="84.5" y="225.7">0.650 TYP</text>
<text x="141" y="225.7">0.026 TYP</text>
<text x="50.4" y="230.7">H</text>
<text x="73.5" y="230.7">0.35</text>
<text x="90.8" y="230.7">0.450</text>
<text x="109.5" y="230.7">0.550</text>
<text x="128.5" y="230.7">0.014</text>
<text x="147.3" y="230.7">0.018</text>
<text x="166.1" y="230.7">0.022</text>
<text x="50.5" y="235.6">K</text>
<text x="84.5" y="235.6">0.650 TYP</text>
<text x="141" y="235.6">0.026 TYP</text>
<text x="49.8" y="245.4">L1</text>
<text x="50.6" y="240.5">L</text>
<text x="73.5" y="240.5">0.35</text>
<text x="77.4" y="245.4">0</text>
<text x="90.8" y="240.5">0.450</text>
<text x="95" y="245.4">—</text>
<text x="109.5" y="240.5">0.550</text>
<text x="115" y="245.4">0</text>
<text x="128.5" y="240.5">0.014</text>
<text x="133.9" y="245.4">0</text>
<text x="147.3" y="240.5">0.018</text>
<text x="151.5" y="245.4">—</text>
<text x="166.1" y="240.5">0.022</text>
<text x="171.6" y="245.4">0</text>
<text x="50.6" y="250.3">θ</text>
<text x="77.4" y="250.3">0</text>
<text x="95" y="250.3">—</text>
<text x="115" y="250.3">0</text>
<text x="133.9" y="250.3">0</text>
<text x="151.5" y="250.3">—</text>
<text x="171.6" y="250.3">0</text>
<text x="19.1" y="266.1">8</text>
<text x="85.4" y="271.7">Product Folder Links: CSD19537Q3</text>
</g>
<text font-size="2.8" fill="#00f" x="28" y="266.1">Submit Document Feedback</text>
<g font-size="2.5">
<text x="19" y="21.9">SLPS549B – AUGUST 2015 – REVISED NOVEMBER 2022</text>
<text x="144.5" y="265.8">Copyright © 2022 Texas Instruments Incorporated</text>
</g>
</svg>
